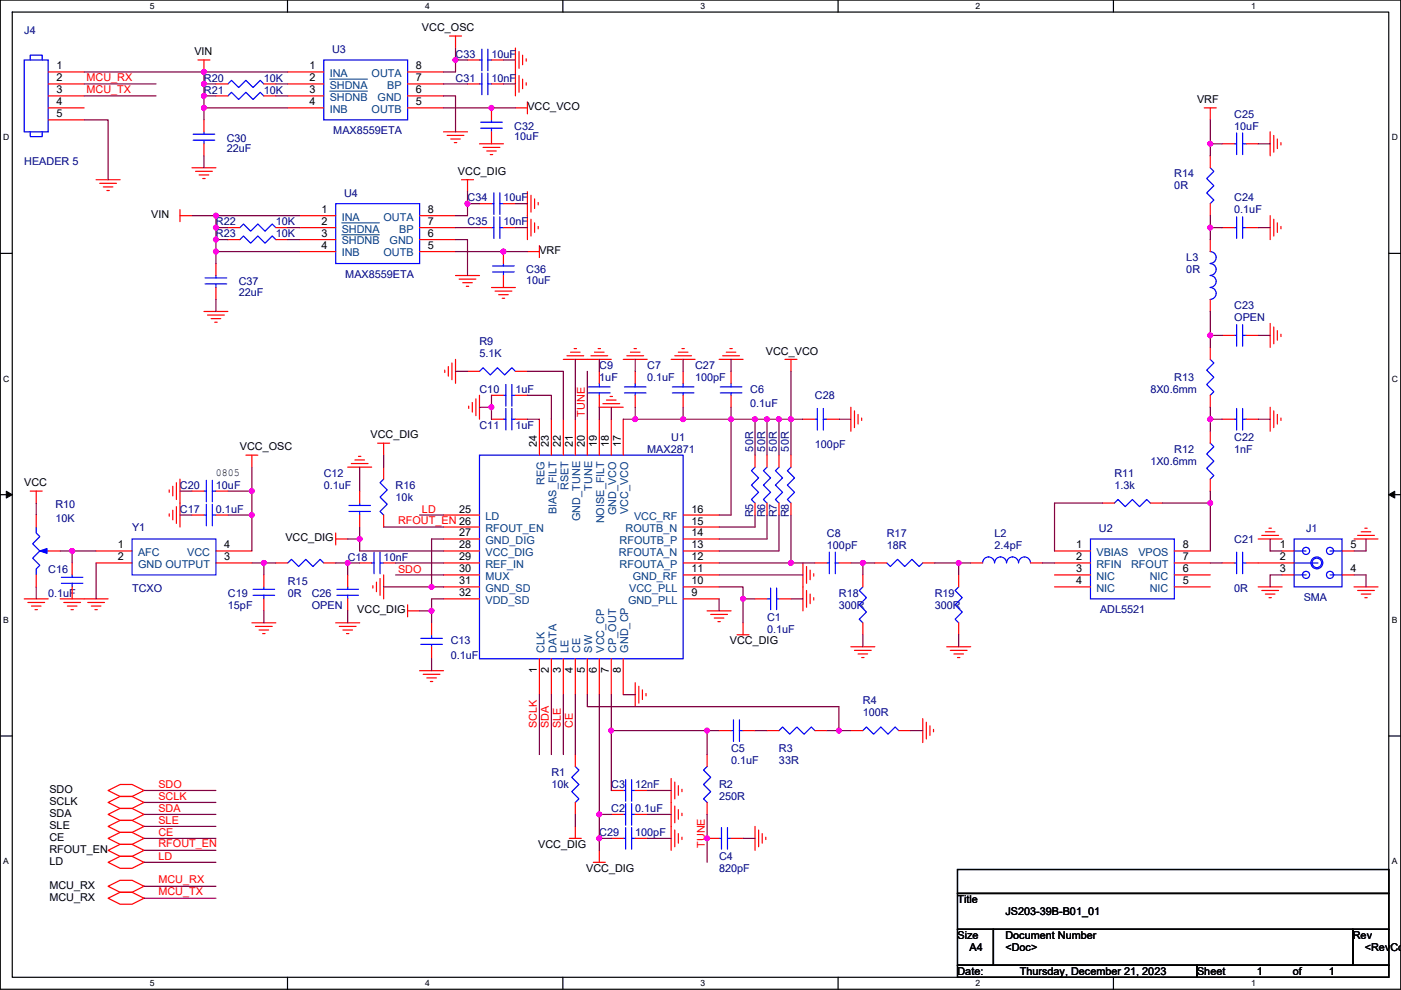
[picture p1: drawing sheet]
<svg xmlns="http://www.w3.org/2000/svg" width="297mm" height="210mm" viewBox="0 0 297 210" stroke-linecap="round" stroke-linejoin="round" font-family="sans-serif">
<path d="M.1 0h296.9v209.8h-296.9zM2.6 2.6h291.8v204.7h-291.8z" fill="none" stroke="#000" stroke-width=".25"/>
<g fill="#fff">
<path d="M31.8 .3h1v2h-1z"/>
<path d="M31.8 207.5h1v2.1h-1z"/>
</g>
<path d="M61 0v2.6M61 207.3v2.5" fill="none" stroke="#000" stroke-width=".25"/>
<g fill="#fff">
<path d="M90.1 .3h1v2h-1z"/>
<path d="M90.1 207.5h1v2.1h-1z"/>
</g>
<path d="M119.3 0v2.6M119.3 207.3v2.5" fill="none" stroke="#000" stroke-width=".25"/>
<g fill="#fff">
<path d="M148.5 .3h1v2h-1z"/>
<path d="M148.5 207.5h1v2.1h-1z"/>
</g>
<path d="M177.7 0v2.6M177.7 207.3v2.5" fill="none" stroke="#000" stroke-width=".25"/>
<g fill="#fff">
<path d="M206.9 .3h1v2h-1z"/>
<path d="M206.9 207.5h1v2.1h-1z"/>
</g>
<path d="M236.1 0v2.6M236.1 207.3v2.5" fill="none" stroke="#000" stroke-width=".25"/>
<g fill="#fff">
<path d="M265.2 .3h1v2h-1z"/>
<path d="M265.2 207.5h1v2.1h-1z"/>
<path d="M.7 28.2h1.3v2h-1.3z"/>
<path d="M295.1 28.2h1.3v2h-1.3z"/>
<path d="M.7 79.3h1.3v2.1h-1.3z"/>
<path d="M295.1 79.3h1.3v2.1h-1.3z"/>
</g>
<path d="M.1 53.7h2.5M294.4 53.7h2.6" fill="none" stroke="#000" stroke-width=".25"/>
<g fill="#fff">
<path d="M.7 130.5h1.2v2h-1.2z"/>
<path d="M295.1 130.5h1.2v2h-1.2z"/>
</g>
<path d="M.1 104.9h2.5M294.4 104.9h2.6" fill="none" stroke="#000" stroke-width=".25"/>
<path d="M1.3 104.2l1.3 .7-1.3 .7zM294.4 104.9l1.3-.7v1.4z" fill="#000" stroke="#000" stroke-width=".21"/>
<g fill="#fff">
<path d="M.7 181.7h1.2v2h-1.2z"/>
<path d="M295.1 181.7h1.2v2h-1.2z"/>
</g>
<path d="M.1 156.1h2.5M294.4 156.1h2.6M203 184.4h91.4v5.1h-91.4zM203 189.5h91.4v7.6h-91.4zM203 197.1h7.6v7.6h-7.6zM210.6 197.1h76.2v7.6h-76.2zM286.8 197.1h7.6v7.6h-7.6zM203 204.7h50.8v2.6h-50.8zM253.8 204.7h40.6v2.6h-40.6z" fill="none" stroke="#000" stroke-width=".25"/>
<g fill="none" stroke="#f00" stroke-width=".25">
<path d="M10.2 15.3h7.6M10.2 17.8h7.6M42 12.7h2.5M43.2 12.7v2.6M45.8 17.8h2.5M55.9 17.8h2.6M61 15.3h7.6M61 17.8h7.6M86.4 17.8h7.6M86.4 15.3h7.6M95.3 7.6h2.6M96.6 7.6v2.6"/>
<path d="M99.1 12.7h2.6M99.1 17.8h2.6M104.2 12.7h2.5M104.2 17.8h2.5M109.3 10.2v10.1M110 16v3.6M110 10.9v3.6M110.8 16.8v2M110.8 11.7v2M111.6 17.5v.6M111.6 12.5v.5M10.2 20.3h7.6"/>
<path d="M10.2 22.9h7.6M10.2 25.4h7.6M20.4 38.1h5.1M21.1 38.9h3.6M21.9 39.6h2M40.7 35.6h5.1M41.5 36.3h3.5M42.2 37.1h2.1M43 37.9h.5M43.2 25.4v2.6M43.2 30.5v2.5M45.8 20.3h2.5"/>
<path d="M55.9 20.3h2.6M61 20.3h7.6M61 22.9h7.6M86.4 22.9h7.6M86.4 20.3h7.6M94 28h5.1M94.8 28.7h3.6M95.6 29.5h2M96.3 30.2h.5M97.9 38.1h2.5M99.1 38.1v2.6M101.7 30.5h5"/>
<path d="M102.4 31.3h3.6M103.2 32h2M103.9 32.8h.6M104.2 22.9v2.5M104.2 28v2.5M109.3 22.9h2.5M111.8 21.6v2.6M255.3 22.9h2.6M256.6 22.9v2.5M256.6 33v2.6M259.1 30.5h2.6M264.2 30.5h2.6"/>
<path d="M269.3 28v5M270.1 28.7v3.6M270.8 29.5v2M271.6 30.2v.6M22.7 40.4h.5M38.2 45.7h2.5M38.2 44.5v2.5M45.8 55.9v2.5M48.3 50.8h2.6M48.3 48.3h2.6M58.5 50.8h2.5M58.5 48.3h2.5"/>
<path d="M63.6 45.7h7.6M63.6 48.3h7.6M63.6 50.8h7.6M63.6 53.4h7.6M89 53.4h7.6M89 50.8h7.6M89 48.3h7.6M89 45.7h7.6M96.6 58.4h5.1M97.3 59.2h3.6M98.1 60h2M101.7 48.3h2.5"/>
<path d="M101.7 43.2h2.5M106.7 53.4v2.5M106.7 58.4v2.6M106.7 48.3h2.6M106.7 43.2h2.6M111.8 40.7v10.1M111.8 53.4h2.6M112.6 41.4v3.6M112.6 46.5v3.6M113.3 42.2v2M113.3 47.3v2M114.1 42.9v.6"/>
<path d="M114.1 48v.5M114.4 52.1v2.5M256.6 43.2v2.5M256.6 50.8v2.6M259.1 48.3h2.6M264.2 48.3h2.6M269.3 45.7v5.1M270.1 46.5v3.6M270.8 47.3v2M271.6 48v.5M43.2 66.1h5.1M44 66.8h3.6"/>
<path d="M44.8 67.6h2M45.5 68.3h.5M45.8 61v2.5M94.3 78.5v.5M95.1 77.7v2.1M95.8 77v3.5M96.6 76.2v5.1M98.9 60.7h.5M99.1 78.8h2.6M104.2 61h5.1M105 61.7h3.5M105.7 62.5h2.1"/>
<path d="M106.5 63.3h.5M109.3 78.8h2.5M119.4 76.2h10.2M120.2 75.5h3.6M121 74.7h2M121.7 73.9h.5M125.3 75.5h3.5M126 74.7h2.1M126.8 73.9h.5M127.1 78.8v2.5M132.1 76.2h5.1M132.9 75.5h3.6"/>
<path d="M133.7 74.7h2M134.4 73.9h.5M134.7 78.8v2.5M142.3 76.2h5.1M143.1 75.5h3.5M143.8 74.7h2.1M144.6 73.9h.5M144.8 78.8v2.5M152.5 76.2h5M153.2 75.5h3.6M154 74.7h2M154.7 73.9h.6"/>
<path d="M155 78.8v2.5M166.4 76.2h2.6M167.7 76.2v2.6M256.6 73.7v2.5M256.6 63.5v2.6M259.1 71.1h2.6M264.2 71.1h2.6M269.3 68.6v5.1M270.1 69.4v3.5M270.8 70.1v2.1M271.6 70.9v.5M52.1 96.5h2.6"/>
<path d="M53.4 96.5v2.6M73.7 99.1h5.1M74.5 98.3h3.5M75.2 97.6h2.1M76 96.8h.5M80.1 94h2.5M81.3 94v2.5M81.3 99.1v2.5M99.4 86.1v.5M100.1 85.4v2M100.9 84.6v3.6M101.7 83.8v5.1"/>
<path d="M104.2 88.9h2.5M104.2 83.8h2.5M109.3 88.9h2.5M109.3 83.8h2.5M114.4 88.9v7.6M116.9 88.9v7.6M119.4 88.9v7.6M122 88.9v7.6M124.5 88.9v7.6M127.1 83.8v2.6h5M127.1 88.9v7.6M127.8 85.6h3.6"/>
<path d="M128.6 84.9h2M129.3 84.1h.6M129.6 88.9v7.6M132.1 88.9v7.6M134.7 83.8v2.6M144.8 83.8v2.6M155 83.8v2.6M160.1 96.5v2.6M162.6 96.5v2.6M165.2 96.5v2.6M167.7 96.5v2.6M170.2 88.9h2.6"/>
<path d="M175.3 88.9h2.6M180.4 86.4v5.1M181.2 87.1v3.6M181.9 87.9v2M182.7 88.7v.5M256.6 83.8v2.6M256.6 91.5v2.5M259.1 88.9h2.6M264.2 88.9h2.6M269.3 86.4v5.1M270.1 87.1v3.6M270.8 87.9v2"/>
<path d="M271.6 88.7v.5M6.4 104.2h2.6M7.7 104.2v2.5M7.7 109.2v2.6M10.2 116.9h2.6M15.3 119.4v2.5M20.4 116.9h7.6M20.4 119.4h7.6M35.9 103.9v.5M35.9 109v.5M36.6 103.1v2.1M36.6 108.2v2.1"/>
<path d="M37.4 102.4v3.5M37.4 107.5v3.5M38.2 101.6v10.2M40.7 104.2h2.5M40.7 109.2h2.5M45.8 119.4h7.6M45.8 116.9h7.6M45.8 104.2h2.5M45.8 109.2h2.5M58.5 119.4h2.5M68.6 119.4h2.6M71.2 114.3h2.5"/>
<path d="M71.2 113.1v2.5M76.3 119.4h2.5M76.3 104.2v2.5M76.3 109.2v2.6M81.3 109.2v2.6M81.3 119.4h2.6M94 109.2h7.7M94 111.8h7.7M94 114.3h7.7M94 116.9h7.7M94 119.4h7.7M144.8 119.4h7.7"/>
<path d="M144.8 116.9h7.7M144.8 114.3h7.7M144.8 111.8h7.7M144.8 109.2h7.7M160.1 106.7v2.5M162.6 106.7v2.5M165.2 106.7v2.5M167.7 106.7v2.5M170.2 119.4v10.2M172.8 119.4h2.5M177.9 119.4h2.5M185.5 119.4h2.5"/>
<path d="M195.6 119.4h2.6M205.8 119.4h2.5M218.5 119.4h2.5M223.6 116.9h7.6M223.6 119.4h7.6M233.7 106.7h2.6M243.9 106.7h2.5M249 119.4h7.6M249 116.9h7.6M256.6 101.6v2.6M259.1 119.4h2.6M264.2 119.4h10.2"/>
<path d="M266.8 114.3h5M267.5 113.6h3.6M268.3 112.8h2M269 112h.6M271.8 116.9h2.6M284.5 116.9h2.6M287.1 114.3h5.1M287.8 113.6h3.6M288.6 112.8h2M289.4 112h.5M5.1 127h5.1M5.9 127.8h3.6"/>
<path d="M6.7 128.5h2M7.4 129.3h.5M7.7 121.9v2.6M12.8 127h10.1M13.5 127.8h3.6M14.3 128.5h2M15 129.3h.6M15.3 124.5v2.5M18.6 127.8h3.6M19.4 128.5h2M20.1 129.3h.5M53.4 132.1h5.1"/>
<path d="M54.2 132.9h3.5M54.9 133.6h2.1M55.7 134.4h.5M55.9 121.9v2.6M55.9 127v2.6M71.2 132.1h5.1M71.9 132.9h3.6M72.7 133.6h2M73.5 134.4h.5M73.7 121.9v2.6M73.7 127v2.6M79.1 124.2v.5"/>
<path d="M79.8 123.5v2M80.6 122.7v3.6M81.3 121.9v5.1M86.4 129.6h2.6M86.4 128.3v2.5M91.5 137.2v2.5M91.5 132.1v2.5M94 121.9h7.7M94 124.5h7.7M94 127h7.7M114.4 139.7v7.6M116.9 139.7v7.6"/>
<path d="M119.4 139.7v7.6M122 139.7v7.6M124.5 139.7v7.6M127.1 139.7v7.6M129.6 139.7v7.6M132.1 139.7v7.6M144.8 127h7.7M144.8 124.5h7.7M144.8 121.9h7.7M149.9 129.6h5.1M150.7 130.3h3.5M151.4 131.1h2.1"/>
<path d="M152.2 131.8h.5M156.3 134.6h2.5M157.5 132.1v2.5M160.1 127h2.5M165.2 127h2.5M171 120.2v3.5M171 125.2v3.6M171.8 120.9v2.1M171.8 126v2M172.5 121.7v.5M172.5 126.8v.5M180.4 137.2h5.1"/>
<path d="M181.2 137.9h3.5M181.9 138.7h2.1M182.7 139.5h.5M182.9 132.1v2.5M182.9 121.9v2.6M200.7 137.2h5.1M201.5 137.9h3.5M202.2 138.7h2.1M203 139.5h.5M203.3 132.1v2.5M203.3 121.9v2.6M223.6 121.9h7.6"/>
<path d="M223.6 124.5h7.6M249 124.5h7.6M249 121.9h7.6M266.8 124.5h5M267.5 125.2h3.6M268.3 126h2M269 126.8h.6M271.8 121.9h2.6M284.5 121.9h2.6M287.1 124.5h5.1M287.8 125.2h3.6M288.6 126h2"/>
<path d="M289.4 126.8h.5M89 142.3h5M89.7 143h3.6M90.5 143.8h2M91.2 144.5h.6M134.7 144.8v5.1M135.4 145.6v3.5M136.2 146.3v2.1M137 147.1v.5M152.5 155h2.5M157.5 155h2.6M162.6 155h2.6"/>
<path d="M172.8 155h2.5M180.4 155h2.5M190.6 155h2.5M195.6 152.4v5.1M196.4 153.2v3.5M197.2 153.9v2.1M197.9 154.7v.5M22.9 170.2l2.6-1.3h2.5l2.5 1.3-2.5 1.3h-2.5zM22.9 172.7l2.6-1.2h2.5l2.5 1.2-2.5 1.3h-2.5zM22.9 175.3l2.6-1.3h2.5l2.5 1.3-2.5 1.3h-2.5zM22.9 177.8l2.6-1.2h2.5l2.5 1.2-2.5 1.3h-2.5zM22.9 167.7l2.6-1.3h2.5l2.5 1.3-2.5 1.2h-2.5z"/>
<path d="M120.7 177.8h2.6M122 175.3v2.5M122 160v2.6M122 170.2v2.5M129.6 167.7h2.5M129.6 177.8h2.5M129.6 172.7h2.5M134.7 167.7h2.5M134.7 177.8h2.5M134.7 172.7h2.5M142.3 165.1v15.3M143.1 176v3.6"/>
<path d="M143.1 171v3.5M143.1 165.9v3.5M143.8 176.8v2M143.8 171.7v2.1M143.8 166.6v2.1M144.6 177.6v.5M144.6 172.5v.5M144.6 167.4v.5M149.9 177.8h2.6M149.9 170.2v2.5M149.9 160v2.6M155 177.8h2.5"/>
<path d="M160.1 175.3v5.1M160.8 176v3.6M161.6 176.8v2M162.4 177.6v.5M22.9 180.4l2.6-1.3h2.5l2.5 1.3-2.5 1.2h-2.5zM22.9 182.9l2.6-1.3h2.5l2.5 1.3-2.5 1.3h-2.5zM22.9 188l2.6-1.3h2.5l2.5 1.3-2.5 1.3h-2.5zM22.9 190.5l2.6-1.2h2.5l2.5 1.2-2.5 1.3h-2.5zM125.8 182.9h2.5M127.1 180.4v2.5"/>
</g>
<g fill="none" stroke="#00f" stroke-width=".25">
<path d="M5.1 12.7h5.1v15.3h-5.1zM6.4 12.7v-1h2.6v1M48.3 17.8l.8-.8 1.5 1.6 1.5-1.6 1.6 1.6 1.5-1.6 .7 .8M68.6 12.7h17.8v12.7h-17.8zM101.7 12.7h.5M101.7 17.8h.5M102.2 10.4v4.6M102.2 15.5v4.6M103.4 10.4v4.6M103.4 15.5v4.6M103.4 12.7h.8M103.4 17.8h.8"/>
<path d="M6.4 28v1h2.6v-1M41 29.7h4.5M41 28.5h4.5M43.2 28v.5M43.2 29.7v.8M48.3 20.3l.8-.7 1.5 1.5 1.5-1.5 1.6 1.5 1.5-1.5 .7 .7M101.9 27.2h4.6M101.9 25.9h4.6M104.2 25.4v.5M104.2 27.2v.8M256.6 35.6l.8 .7-1.6 1.6 1.6 1.5-1.6 1.5 1.6 1.5-.8 .8M261.7 30.5h.5"/>
<path d="M262.2 28.2v4.6M263.5 28.2v4.6M263.5 30.5h.7M43.5 58.9h4.6M45.8 58.4v.5M50.9 50.8l.7-.7 1.5 1.5 1.6-1.5 1.5 1.5 1.5-1.5 .8 .7M50.9 48.3l.7-.8 1.5 1.5 1.6-1.5 1.5 1.5 1.5-1.5 .8 .8M71.2 43.2h17.8v12.7h-17.8zM104.2 48.3h.5M104.2 43.2h.5M104.5 57.7h4.5M104.5 56.4h4.5"/>
<path d="M104.7 46v4.6M104.7 40.9v4.6M106 46v4.6M106 40.9v4.6M106 48.3h.7M106 43.2h.7M106.7 55.9v.5M106.7 57.7v.7M256.6 53.4a1.26 1.26 0 0 1 1.2 1.2 1.26 1.26 0 0 1-1.2 1.3M256.6 55.9a1.26 1.26 0 0 1 1.2 1.3 1.26 1.26 0 0 1-1.2 1.2M256.6 58.4a1.26 1.26 0 0 1 1.2 1.3 1.26 1.26 0 0 1-1.2 1.3 1.27 1.27 0 0 1 1.2 1.2 1.27 1.27 0 0 1-1.2 1.3M261.7 48.3h.5"/>
<path d="M262.2 46v4.6M263.5 46v4.6M263.5 48.3h.7M43.5 60.2h4.6M45.8 60.2v.8M101.7 78.8l.7-.8 1.5 1.5 1.6-1.5 1.5 1.5 1.5-1.5 .8 .8M256.6 76.2l.8 .8-1.6 1.5 1.6 1.5-1.6 1.6 1.6 1.5-.8 .7M261.7 71.1h.5M262.2 68.9v4.5M263.5 68.9v4.5M263.5 71.1h.7M101.7 96.5h43.1v43.2h-43.1z"/>
<path d="M106.7 88.9h.5M106.7 83.8h.5M107.2 86.6v4.6M107.2 81.6v4.5M108.5 86.6v4.6M108.5 81.6v4.5M108.5 88.9h.8M108.5 83.8h.8M124.8 82.1h4.5M124.8 83.3h4.5M127.1 83.3v.5M127.1 81.3v.8"/>
<path d="M132.4 82.1h4.6M132.4 83.3h4.6M134.7 83.3v.5M134.7 81.3v.8M142.6 82.1h4.5M142.6 83.3h4.5M144.8 83.3v.5M144.8 81.3v.8M152.7 82.1h4.6M152.7 83.3h4.6M155 83.3v.5M155 81.3v.8"/>
<path d="M160.1 99.1l-.8 .7 1.5 1.6-1.5 1.5 1.5 1.5-1.5 1.5 .8 .8M162.6 99.1l-.7 .7 1.5 1.6-1.5 1.5 1.5 1.5-1.5 1.5 .7 .8M165.2 99.1l-.8 .7 1.5 1.6-1.5 1.5 1.5 1.5-1.5 1.5 .8 .8M167.7 99.1l-.8 .7 1.6 1.6-1.6 1.5 1.6 1.5-1.6 1.5 .8 .8M172.8 88.9h.5M173.3 86.6v4.6M174.6 86.6v4.6M174.6 88.9h.7M256.6 94l.8 .8-1.6 1.5 1.6 1.5-1.6 1.5 1.6 1.6-.8 .7M261.7 88.9h.5M262.2 86.6v4.6M263.5 86.6v4.6"/>
<path d="M263.5 88.9h.7M7.7 111.8v1.3l.7 .7-1.5 1.5 1.5 1.6-1.5 1.5 1.5 1.5-.7 .8v1.2M9.7 116.9h.5M28 114.3h17.8v7.6h-17.8zM43.2 104.2h.5M43.2 109.2h.5M43.7 101.9v4.5M43.7 107v4.5M45 104.2h.8M45 109.2h.8M45 101.9v4.5M45 107v4.5"/>
<path d="M61 119.4l.8-.8 1.5 1.6 1.5-1.6 1.6 1.6 1.5-1.6 .7 .8M74 108.5h4.5M74 107.2h4.5M76.3 106.7v.5M76.3 108.5v.7M78.8 119.4h.5M79.3 117.1v4.6M80.6 119.4h.7M80.6 117.1v4.6M81.3 101.6l-.7 .8 1.5 1.5-1.5 1.5 1.5 1.6-1.5 1.5 .7 .7M175.3 119.4h.5M175.8 117.1v4.6"/>
<path d="M177.1 117.1v4.6M177.1 119.4h.8M188 119.4l.8 .8 1.5-1.6 1.5 1.6 1.6-1.6 1.5 1.6 .7-.8M208.3 119.4a1.26 1.26 0 0 1 1.3-1.3 1.26 1.26 0 0 1 1.3 1.3M210.9 119.4a1.26 1.26 0 0 1 1.2-1.3 1.26 1.26 0 0 1 1.3 1.3 1.27 1.27 0 0 1 1.3-1.3 1.27 1.27 0 0 1 1.2 1.3 1.27 1.27 0 0 1 1.3-1.3 1.27 1.27 0 0 1 1.3 1.3M231.2 114.3h17.8v12.7h-17.8zM236.3 106.7l.7-.8 1.6 1.6 1.5-1.6 1.5 1.6 1.5-1.6 .8 .8M261.7 119.4h.5M262.2 117.1v4.6M263.5 117.1v4.6M263.5 119.4h.7M274.4 114.3h10.1v10.2h-10.1z"/>
<path d="M274.4 119.4h5.1M274.4 116.9h2.5M282 116.9h2.5M13 123.7h4.6M13 122.4h4.6M15.3 121.9v.5M15.3 123.7v.8M53.7 126.3h4.5M53.7 125h4.5M55.9 124.5v.5M55.9 126.3v.7M71.4 126.3h4.6"/>
<path d="M71.4 125h4.6M73.7 124.5v.5M73.7 126.3v.7M89.2 135.4h4.6M89.2 136.7h4.6M91.5 136.7v.5M91.5 134.6v.8M162.6 127h.8M163.4 124.7v4.6M164.7 124.7v4.6M164.7 127h.5M182.9 124.5l-.7 .7 1.5 1.6-1.5 1.5 1.5 1.5-1.5 1.5 .7 .8"/>
<path d="M203.3 124.5l-.8 .7 1.5 1.6-1.5 1.5 1.5 1.5-1.5 1.5 .8 .8M274.4 121.9h2.5M282 121.9h2.5M155 155h.5M155.5 152.7v4.5M156.8 152.7v4.5M156.8 155h.7M165.2 155l.7-.8 1.5 1.5 1.6-1.5 1.5 1.5 1.5-1.5 .8 .8M182.9 155l.8-.8 1.5 1.5 1.5-1.5 1.6 1.5 1.5-1.5 .8 .8M122 162.6l.7 .7-1.5 1.6 1.5 1.5-1.5 1.5 1.5 1.5-.7 .8M132.1 167.7h.5M132.1 177.8h.5"/>
<path d="M132.1 172.7h.5M132.6 165.4v4.5M132.6 175.5v4.6M132.6 170.5v4.5M133.9 165.4v4.5M133.9 175.5v4.6M133.9 170.5v4.5M133.9 167.7h.8M133.9 177.8h.8M133.9 172.7h.8M149.9 162.6l-.7 .7 1.5 1.6-1.5 1.5 1.5 1.5-1.5 1.5 .7 .8M152.5 177.8h.5"/>
<path d="M153 175.5v4.6M154.2 175.5v4.6M154.2 177.8h.8"/>
<circle cx="276.9" cy="116.8" r=".76"/>
<circle cx="279.2" cy="119.4" r="1.26"/>
<circle cx="279.2" cy="119.4" r="1.01"/>
<circle cx="282" cy="116.8" r=".76"/>
<circle cx="276.9" cy="121.9" r=".76"/>
<circle cx="282" cy="121.9" r=".76"/>
</g>
<path d="M8.4 116.9l1.6-.5v1z" fill-rule="evenodd" fill="#00f" stroke="#00f" stroke-width=".25"/>
<path d="M69.9 16.8h8M69.9 19.3h8M72.5 47.3h8M72.5 49.8h8" fill="none" stroke="#004080" stroke-width=".21"/>
<g fill="none" stroke="#800040" stroke-width=".25">
<path d="M17.8 15.3h25.4M17.8 17.8h15.3M43.2 15.3v2.5M43.2 17.8v2.5M43.2 15.3h17.8M43.2 17.8h2.6M58.5 17.8h2.5M94 17.8h5.1M96.6 12.7v2.6h-2.6M96.6 10.2v2.5h2.5M106.7 17.8h2.6M106.7 12.7h2.6"/>
<path d="M17.8 25.4h5.1v12.7M17.8 20.3h15.3M43.2 20.3h2.6M43.2 22.9v2.5M43.2 33v2.6M43.2 20.3v2.6h17.8M58.5 20.3h2.5M94 20.3h2.6v7.7M94 22.9h15.3M256.6 25.4v5.1M256.6 30.5v2.5M256.6 30.5h2.5"/>
<path d="M266.8 30.5h2.5M40.7 45.7h5.1M45.8 45.7h17.8M45.8 45.7v2.6M45.8 48.3v2.5M45.8 53.4v2.5M45.8 53.4h17.8M45.8 48.3h2.5M45.8 50.8h2.5M45.8 50.8v2.6M61 48.3h2.6M61 50.8h2.6"/>
<path d="M96.6 50.8h2.5v7.6M96.6 53.4h15.2M96.6 48.3h5.1M99.1 40.7v2.5M99.1 43.2v2.5h-2.5M99.1 43.2h2.6M109.3 43.2h2.5M109.3 48.3h2.5M256.6 45.7v2.6M256.6 48.3v2.5M256.6 48.3h2.5M266.8 48.3h2.5"/>
<path d="M45.8 63.5v2.6M96.6 78.8h2.5M111.8 78.8h7.6v10.1M122 76.2v12.7M124.5 78.8v10.1M127.1 76.2v2.6M134.7 76.2v2.6M144.8 76.2v2.6M155 76.2v2.6M167.7 78.8v10.1M256.6 66.1v5M256.6 71.1v2.6"/>
<path d="M256.6 71.1h2.5M266.8 71.1h2.5M53.4 99.1v5.1M76.3 99.1v5.1M81.3 96.5v2.6M101.7 86.4h2.5v2.5M104.2 83.8v2.6M111.8 88.9h2.6M111.8 83.8h5.1v5.1M127.1 86.4v2.5M129.6 86.4v2.5M132.1 88.9h2.6"/>
<path d="M134.7 88.9h10.1M134.7 86.4v2.5M144.8 88.9h10.2M144.8 86.4v2.5M155 88.9v20.3h-2.5M155 88.9h5.1M155 86.4v2.5M160.1 88.9v7.6M160.1 88.9h2.5M162.6 88.9h2.6M162.6 88.9v7.6M165.2 88.9v7.6"/>
<path d="M165.2 88.9h2.5M167.7 88.9h2.5M167.7 88.9v7.6M177.9 88.9h2.5M256.6 86.4v2.5M256.6 88.9v2.6M256.6 88.9h2.5M266.8 88.9h2.5M7.7 106.7v2.5M12.8 116.9h2.5M15.3 116.9v2.5M15.3 116.9h5.1"/>
<path d="M20.4 119.4v7.6M38.2 109.2h2.5M38.2 104.2h2.5M48.3 109.2h5.1M48.3 104.2h5.1M53.4 119.4h2.5M53.4 109.2v7.7M53.4 104.2v5M55.9 119.4h2.6M55.9 119.4v2.5M71.2 119.4h2.5M73.7 119.4h2.6"/>
<path d="M73.7 119.4v2.5M73.7 114.3h2.6M76.3 114.3v2.6h17.7M76.3 111.8v2.5M81.3 111.8h12.7M83.9 119.4h10.1M89 109.2h5M94 114.3h-2.5v10.2M152.5 119.4h15.2M160.1 109.2v2.6h-7.6M162.6 109.2v5.1h-10.1M165.2 109.2v7.7h-12.7"/>
<path d="M167.7 119.4h5.1M167.7 109.2v10.2M180.4 119.4h2.5M182.9 119.4v2.5M182.9 119.4h2.6M198.2 119.4h5.1M203.3 119.4h2.5M203.3 119.4v2.5M221 119.4h2.6M233.7 106.7h-10.1v10.2M246.4 106.7h10.2M256.6 106.7v10.2"/>
<path d="M256.6 104.2v2.5M256.6 119.4h2.5M269.3 114.3v2.6h2.5M289.6 114.3v2.6h-2.5M7.7 124.5v2.5M55.9 129.6v2.5M73.7 129.6v2.5M81.3 124.5h10.2M83.9 121.9h10.1M89 129.6h2.5M91.5 129.6v2.5M91.5 139.7v2.6"/>
<path d="M91.5 124.5h2.5M94 127h-2.5v2.6M152.5 121.9h17.7M152.5 127v2.6M152.5 124.5h5v2.5M157.5 127v5.1M157.5 127h2.6M167.7 127h2.5M182.9 134.6v2.6M203.3 134.6v2.6M271.8 121.9h-2.5v2.6M287.1 121.9h2.5v2.6"/>
<path d="M114.4 147.3v12.7M116.9 147.3v12.7M119.4 147.3v12.7M122 147.3v12.7M124.5 147.3v2.6h53.4v5.1M127.1 147.3v25.4h2.5M129.6 147.3v7.7h20.3M129.6 155v12.7M132.1 147.3h2.6M149.9 155v5M149.9 155h2.6M160.1 155h2.5"/>
<path d="M175.3 155h2.6M177.9 155h2.5M193.1 155h2.5M30.5 167.7h15.3M30.5 170.2h15.3M30.5 172.7h15.3M30.5 175.3h15.3M30.5 177.8h15.3M122 172.7v2.6M127.1 177.8v2.6M127.1 177.8h2.5M127.1 172.7v5.1"/>
<path d="M137.2 177.8h5.1M137.2 172.7h5.1M137.2 167.7h5.1M149.9 172.7v10.2M157.5 177.8h2.6M30.5 180.4h15.3M30.5 182.9h15.3M30.5 188h15.3M30.5 190.5h15.3"/>
</g>
<g fill="#f0f" stroke="#f0f" stroke-width=".25">
<circle cx="127" cy="177.8" r=".5"/>
<circle cx="127" cy="172.7" r=".5"/>
<circle cx="129.6" cy="154.9" r=".5"/>
<circle cx="149.9" cy="177.8" r=".5"/>
<circle cx="177.8" cy="154.9" r=".5"/>
<circle cx="157.5" cy="127" r=".5"/>
<circle cx="167.7" cy="119.4" r=".5"/>
<circle cx="160.1" cy="88.9" r=".5"/>
<circle cx="162.6" cy="88.9" r=".5"/>
<circle cx="165.1" cy="88.9" r=".5"/>
<circle cx="134.7" cy="88.9" r=".5"/>
<circle cx="104.2" cy="86.4" r=".5"/>
<circle cx="15.3" cy="116.8" r=".5"/>
<circle cx="55.9" cy="119.4" r=".5"/>
<circle cx="53.4" cy="109.2" r=".5"/>
<circle cx="53.4" cy="104.1" r=".5"/>
<circle cx="203.2" cy="119.4" r=".5"/>
<circle cx="182.9" cy="119.4" r=".5"/>
<circle cx="91.5" cy="124.5" r=".5"/>
<circle cx="76.2" cy="114.3" r=".5"/>
<circle cx="256.6" cy="106.7" r=".5"/>
<circle cx="256.6" cy="88.9" r=".5"/>
<circle cx="256.6" cy="71.1" r=".5"/>
<circle cx="256.6" cy="48.3" r=".5"/>
<circle cx="256.6" cy="30.5" r=".5"/>
<circle cx="73.7" cy="119.4" r=".5"/>
<circle cx="155" cy="88.9" r=".5"/>
<circle cx="144.8" cy="88.9" r=".5"/>
<circle cx="167.7" cy="88.9" r=".5"/>
<circle cx="43.2" cy="15.2" r=".5"/>
<circle cx="43.2" cy="17.8" r=".5"/>
<circle cx="43.2" cy="22.9" r=".5"/>
<circle cx="43.2" cy="20.3" r=".5"/>
<circle cx="104.2" cy="22.9" r=".5"/>
<circle cx="96.6" cy="12.7" r=".5"/>
<circle cx="99.1" cy="43.2" r=".5"/>
<circle cx="45.8" cy="45.7" r=".5"/>
<circle cx="45.8" cy="48.3" r=".5"/>
<circle cx="45.8" cy="50.8" r=".5"/>
<circle cx="45.8" cy="53.3" r=".5"/>
<circle cx="106.7" cy="53.3" r=".5"/>
<circle cx="149.9" cy="154.9" r=".5"/>
<circle cx="91.5" cy="129.5" r=".5"/>
</g>
<g font-size="2.3" fill="#000080">
<text x="5.1" y="7.2">J4</text>
<text x="70.4" y="11.2">U3</text>
<text x="43.2" y="17.3">R20</text>
<text x="55.9" y="17.3">10K</text>
<text x="96.6" y="12.2">C33</text>
<text x="96.6" y="17.3">C31</text>
<text x="104.2" y="12.2">10uF</text>
<text x="104.2" y="17.3">10nF</text>
<text x="43.2" y="19.9">R21</text>
<text x="55.9" y="19.9">10K</text>
<text x="70.7" y="28.5">MAX8559ETA</text>
<text x="109" y="27.5">C32</text>
<text x="109" y="29.8">10uF</text>
<text x="261.7" y="24.9">C25</text>
<text x="261.7" y="27.5">10uF</text>
<text x="5.1" y="35.1">HEADER 5</text>
<text x="48.1" y="30">C30</text>
<text x="48.1" y="32.3">22uF</text>
<text x="73" y="41.7">U4</text>
<text x="249" y="37.6">R14</text>
<text x="249" y="40.2">0R</text>
<text x="45.8" y="47.8">R22</text>
<text x="58.5" y="47.8">10K</text>
<text x="99.1" y="47.8">C35</text>
<text x="99.1" y="42.7">C34</text>
<text x="106.7" y="47.8">10nF</text>
<text x="106.7" y="42.7">10uF</text>
<text x="261.7" y="42.7">C24</text>
<text x="261.7" y="45.3">0.1uF</text>
<text x="45.8" y="50.3">R23</text>
<text x="58.5" y="50.3">10K</text>
<text x="73.2" y="59">MAX8559ETA</text>
<text x="111.6" y="58">C36</text>
<text x="251.5" y="55.4">L3</text>
<text x="251.5" y="58">0R</text>
<text x="50.6" y="60.5">C37</text>
<text x="50.6" y="62.8">22uF</text>
<text x="111.6" y="60.2">10uF</text>
<text x="261.7" y="65.6">C23</text>
<text x="261.7" y="68.1">OPEN</text>
<text x="101.7" y="73.2">R9</text>
<text x="101.7" y="75.7">5.1K</text>
<text x="101.7" y="83.4">C10</text>
<text x="109.3" y="83.4">1uF</text>
<text x="127.1" y="78.3">C9</text>
<text x="127.1" y="80.8">1uF</text>
<text x="137.2" y="78.3">C7</text>
<text x="137.2" y="80.8">0.1uF</text>
<text x="147.4" y="78.3">C27</text>
<text x="147.4" y="80.8">100pF</text>
<text x="159.1" y="83.4">C6</text>
<text x="243.9" y="83.4">8X0.6mm</text>
<text x="249" y="80.8">R13</text>
<text x="159.1" y="86.4">0.1uF</text>
<text x="172.8" y="84.6">C28</text>
<text x="101.7" y="91">C11</text>
<text x="109.3" y="91">1uF</text>
<text x="142.3" y="93.5">U1</text>
<text x="159.7" y="95.8" transform="rotate(-90 159.7 95.8)">50R</text>
<text x="162.2" y="95.8" transform="rotate(-90 162.2 95.8)">50R</text>
<text x="164.7" y="95.8" transform="rotate(-90 164.7 95.8)">50R</text>
<text x="167.3" y="95.8" transform="rotate(-90 167.3 95.8)">50R</text>
<text x="172.8" y="95">100pF</text>
<text x="261.7" y="93.5">C22</text>
<text x="68.6" y="101.1">C12</text>
<text x="137.2" y="96.1">MAX2871</text>
<text x="236.3" y="101.1">R11</text>
<text x="243.9" y="98.6">1X0.6mm</text>
<text x="249" y="96.1">R12</text>
<text x="261.7" y="96.1">1nF</text>
<text x="11.7" y="107.7">R10</text>
<text x="38.2" y="103.7">C20</text>
<text x="45.8" y="103.7">10uF</text>
<text x="68.6" y="103.7">0.1uF</text>
<text x="83.9" y="103.7">R16</text>
<text x="83.9" y="106.2">10k</text>
<text x="236.3" y="103.7">1.3k</text>
<text x="11.7" y="110.8">10K</text>
<text x="28" y="112.6">Y1</text>
<text x="38.2" y="108.8">C17</text>
<text x="45.8" y="108.8">0.1uF</text>
<text x="159.7" y="109.7" transform="rotate(-90 159.7 109.7)">R5</text>
<text x="162.2" y="109.7" transform="rotate(-90 162.2 109.7)">R6</text>
<text x="164.7" y="109.7" transform="rotate(-90 164.7 109.7)">R7</text>
<text x="167.3" y="109.7" transform="rotate(-90 167.3 109.7)">R8</text>
<text x="175.3" y="113.8">C8</text>
<text x="188" y="113.8">R17</text>
<text x="210.9" y="113.8">L2</text>
<text x="233" y="112.8">U2</text>
<text x="276.9" y="112.8">J1</text>
<text x="73.7" y="118.9">C18</text>
<text x="81.3" y="118.9">10nF</text>
<text x="175.3" y="116.4">100pF</text>
<text x="188" y="116.4">18R</text>
<text x="210.9" y="116.4">2.4pF</text>
<text x="261.7" y="115.1">C21</text>
<text x="10.2" y="121.5">C16</text>
<text x="28" y="125.5">TCXO</text>
<text x="61" y="124">R15</text>
<text x="261.7" y="125.5">0R</text>
<text x="10.2" y="126.5">0.1uF</text>
<text x="48.3" y="126.5">C19</text>
<text x="48.3" y="129.1">15pF</text>
<text x="61" y="126.5">0R</text>
<text x="66.1" y="126.5">C26</text>
<text x="66.1" y="129.1">OPEN</text>
<text x="162.6" y="131.6">C1</text>
<text x="177.9" y="126.5">R18</text>
<text x="177.9" y="129.1">300R</text>
<text x="198.2" y="126.5">R19</text>
<text x="198.2" y="129.1">300R</text>
<text x="233.2" y="130.1">ADL5521</text>
<text x="276.4" y="127.6">SMA</text>
<text x="95.6" y="136.7">C13</text>
<text x="162.6" y="134.2">0.1uF</text>
<text x="95.6" y="139.7">0.1uF</text>
<text x="182.9" y="149.4">R4</text>
<text x="182.9" y="151.9">100R</text>
<text x="155" y="159.6">C5</text>
<text x="165.2" y="159.6">R3</text>
<text x="116.9" y="164.6">R1</text>
<text x="116.9" y="167.2">10k</text>
<text x="129.6" y="167.2">C3</text>
<text x="134.7" y="167.2">12nF</text>
<text x="152.5" y="167.2">R2</text>
<text x="155" y="162.1">0.1uF</text>
<text x="165.2" y="162.1">33R</text>
<text x="129.6" y="172.3">C2</text>
<text x="134.7" y="172.3">0.1uF</text>
<text x="152.5" y="169.7">250R</text>
<text x="127.1" y="177.3">C29</text>
<text x="134.7" y="177.3">100pF</text>
<text x="152.5" y="182.4">C4</text>
<text x="152.5" y="185">820pF</text>
</g>
<g font-size="2.3">
<text x="41.2" y="11.7">VIN</text>
<text x="89.5" y="6.6">VCC_OSC</text>
<text x="12" y="14.7">1</text>
<text x="12" y="17.3">2</text>
<text x="65.6" y="17.3">2</text>
<text x="65.6" y="14.7">1</text>
<text x="88.2" y="17.3">7</text>
<text x="88.2" y="14.7">8</text>
<text x="12" y="19.8">3</text>
<text x="12" y="22.4">4</text>
<text x="65.6" y="19.8">3</text>
<text x="65.6" y="22.4">4</text>
<text x="88.2" y="19.8">6</text>
<text x="88.2" y="22.4">5</text>
<text x="111.8" y="23.4">VCC_VCO</text>
<text x="253.8" y="21.9">VRF</text>
<text x="12" y="24.9">5</text>
<text x="97.1" y="37.1">VCC_DIG</text>
<text x="32.1" y="46.3">VIN</text>
<text x="68.1" y="47.8">2</text>
<text x="68.1" y="45.2">1</text>
<text x="90.7" y="47.8">7</text>
<text x="90.7" y="45.2">8</text>
<text x="68.1" y="50.3">3</text>
<text x="68.1" y="52.8">4</text>
<text x="90.7" y="50.3">6</text>
<text x="90.7" y="52.8">5</text>
<text x="114.4" y="53.9">VRF</text>
<text x="162.4" y="75.2">VCC_VCO</text>
<text x="50.9" y="95.5">VCC_OSC</text>
<text x="78.5" y="93">VCC_DIG</text>
<text x="113.8" y="94.8" transform="rotate(-90 113.8 94.8)">24</text>
<text x="116.4" y="94.8" transform="rotate(-90 116.4 94.8)">23</text>
<text x="118.9" y="94.8" transform="rotate(-90 118.9 94.8)">22</text>
<text x="121.5" y="94.8" transform="rotate(-90 121.5 94.8)">21</text>
<text x="124" y="94.8" transform="rotate(-90 124 94.8)">20</text>
<text x="126.5" y="94.8" transform="rotate(-90 126.5 94.8)">19</text>
<text x="129.1" y="94.8" transform="rotate(-90 129.1 94.8)">18</text>
<text x="131.6" y="94.8" transform="rotate(-90 131.6 94.8)">17</text>
<text x="45.8" y="100.9">0805</text>
<text x="5.1" y="103.2">VCC</text>
<text x="97.3" y="108.7">25</text>
<text x="97.3" y="113.8">27</text>
<text x="146.6" y="108.7">16</text>
<text x="146.6" y="111.3">15</text>
<text x="146.6" y="113.8">14</text>
<text x="25" y="116.3">1</text>
<text x="25" y="118.9">2</text>
<text x="47.6" y="116.3">4</text>
<text x="47.6" y="118.9">3</text>
<text x="60.5" y="114.9">VCC_DIG</text>
<text x="97.3" y="116.3">28</text>
<text x="97.3" y="118.9">29</text>
<text x="146.6" y="118.9">12</text>
<text x="146.6" y="116.3">13</text>
<text x="228.2" y="116.3">1</text>
<text x="228.2" y="118.9">2</text>
<text x="250.8" y="118.9">7</text>
<text x="250.8" y="116.3">8</text>
<text x="271.3" y="116.3">1</text>
<text x="271.3" y="118.9">2</text>
<text x="286.3" y="116.3">5</text>
<text x="97.3" y="121.4">30</text>
<text x="97.3" y="124">31</text>
<text x="146.6" y="121.4">11</text>
<text x="146.6" y="124">10</text>
<text x="228.2" y="121.4">3</text>
<text x="228.2" y="124">4</text>
<text x="250.8" y="124">5</text>
<text x="250.8" y="121.4">6</text>
<text x="271.3" y="121.4">3</text>
<text x="286.3" y="121.4">4</text>
<text x="75.8" y="130.1">VCC_DIG</text>
<text x="97.3" y="126.5">32</text>
<text x="146.6" y="126.5">9</text>
<text x="154.7" y="136.7">VCC_DIG</text>
<text x="113.8" y="142.8" transform="rotate(-90 113.8 142.8)">1</text>
<text x="116.4" y="142.8" transform="rotate(-90 116.4 142.8)">2</text>
<text x="118.9" y="142.8" transform="rotate(-90 118.9 142.8)">3</text>
<text x="121.5" y="142.8" transform="rotate(-90 121.5 142.8)">4</text>
<text x="124" y="142.8" transform="rotate(-90 124 142.8)">5</text>
<text x="126.5" y="142.8" transform="rotate(-90 126.5 142.8)">6</text>
<text x="129.1" y="142.8" transform="rotate(-90 129.1 142.8)">7</text>
<text x="131.6" y="142.8" transform="rotate(-90 131.6 142.8)">8</text>
<text x="10.5" y="170.7">SCLK</text>
<text x="10.5" y="173.3">SDA</text>
<text x="10.5" y="168.2">SDO</text>
<text x="10.5" y="175.8">SLE</text>
<text x="10.5" y="178.4">CE</text>
<text x="114.1" y="179.9">VCC_DIG</text>
<text x="10.5" y="180.9">RFOUT_EN</text>
<text x="10.5" y="183.4">LD</text>
<text x="124.3" y="185">VCC_DIG</text>
<text x="10.5" y="188.5">MCU_RX</text>
<text x="10.5" y="191.1">MCU_RX</text>
<text x="203" y="191.6">Title</text>
<text x="213.2" y="194.1">JS203-39B-B01_01</text>
<text x="203" y="199.2">Size</text>
<text x="205.5" y="201.7">A4</text>
<text x="213.2" y="199.2">Document Number</text>
<text x="213.2" y="201.7">&lt;Doc&gt;</text>
<text x="286.8" y="199.2">Rev</text>
<text x="289.4" y="201.7">&lt;RevCo</text>
<text x="203" y="206.8">Date:</text>
<text x="216.2" y="206.8">Thursday, December 21, 2023</text>
<text x="253.8" y="206.8">Sheet</text>
<text x="266.5" y="206.8">1</text>
<text x="274.1" y="206.8">of</text>
<text x="281.7" y="206.8">1</text>
</g>
<g font-size="2.3" fill="#f00">
<text x="18.3" y="17.2">MCU_RX</text>
<text x="18.3" y="19.7">MCU_TX</text>
<text x="124" y="88.4" transform="rotate(-90 124 88.4)">TUNE</text>
<text x="84.4" y="111.2">RFOUT_EN 26</text>
<text x="89.5" y="108.7">LD</text>
<text x="84.4" y="121.4">SDO</text>
<text x="113.9" y="154.5" transform="rotate(-90 113.9 154.5)">SCLK</text>
<text x="116.4" y="154.5" transform="rotate(-90 116.4 154.5)">SDA</text>
<text x="118.9" y="154.5" transform="rotate(-90 118.9 154.5)">SLE</text>
<text x="121.5" y="154.5" transform="rotate(-90 121.5 154.5)">CE</text>
<text x="33.6" y="167.2">SDO</text>
<text x="33.6" y="169.7">SCLK</text>
<text x="33.6" y="172.2">SDA</text>
<text x="33.6" y="174.8">SLE</text>
<text x="33.6" y="177.3">CE</text>
<text x="33.6" y="179.7">RFOUT_EN</text>
<text x="149.4" y="179.9" transform="rotate(-90 149.4 179.9)">TUNE</text>
<text x="33.6" y="182.4">LD</text>
<text x="33.6" y="187.4">MCU_RX</text>
<text x="33.6" y="189.9">MCU_TX</text>
</g>
<g font-size="2.3" fill="#004080">
<text x="69.9" y="16.3">INA</text>
<text x="78.8" y="16.3">OUTA</text>
<text x="69.9" y="18.8">SHDNA</text>
<text x="69.9" y="21.4">SHDNB</text>
<text x="69.9" y="23.9">INB</text>
<text x="78.8" y="23.9">OUTB</text>
<text x="80.1" y="21.4">GND</text>
<text x="82.1" y="18.8">BP</text>
<text x="72.5" y="46.8">INA</text>
<text x="81.3" y="46.8">OUTA</text>
<text x="72.5" y="49.3">SHDNA</text>
<text x="72.5" y="51.9">SHDNB</text>
<text x="82.6" y="51.9">GND</text>
<text x="84.6" y="49.3">BP</text>
<text x="72.5" y="54.4">INB</text>
<text x="81.3" y="54.4">OUTB</text>
<text x="115.4" y="102.8" transform="rotate(-90 115.4 102.8)">REG</text>
<text x="120.5" y="104" transform="rotate(-90 120.5 104)">RSET</text>
<text x="125.6" y="104.1" transform="rotate(-90 125.6 104.1)">TUNE</text>
<text x="102.9" y="110.3">LD</text>
<text x="102.9" y="112.8">RFOUT_EN</text>
<text x="118" y="109.1" transform="rotate(-90 118 109.1)">BIAS_FILT</text>
<text x="123" y="110.5" transform="rotate(-90 123 110.5)">GND_TUNE</text>
<text x="128.1" y="111" transform="rotate(-90 128.1 111)">NOISE_FILT</text>
<text x="130.7" y="109.3" transform="rotate(-90 130.7 109.3)">GND_VCO</text>
<text x="132.6" y="112.8">ROUTB_N</text>
<text x="133.2" y="109" transform="rotate(-90 133.2 109)">VCC_VCO</text>
<text x="134.4" y="110.3">VCC_RF</text>
<text x="29.3" y="117.9">AFC</text>
<text x="39.7" y="117.9">VCC</text>
<text x="102.9" y="115.4">GND_DIG</text>
<text x="102.9" y="117.9">VCC_DIG</text>
<text x="131.2" y="117.9">RFOUTA_N</text>
<text x="131.4" y="115.4">RFOUTB_P</text>
<text x="232.5" y="117.9">VBIAS</text>
<text x="241.4" y="117.9">VPOS</text>
<text x="29.3" y="120.4">GND OUTPUT</text>
<text x="102.9" y="120.4">REF_IN</text>
<text x="102.9" y="123">MUX</text>
<text x="102.9" y="125.5">GND_SD</text>
<text x="131.4" y="120.4">RFOUTA_P</text>
<text x="133.4" y="125.5">VCC_PLL</text>
<text x="134.2" y="123">GND_RF</text>
<text x="232.5" y="120.4">RFIN</text>
<text x="232.5" y="123">NIC</text>
<text x="232.5" y="125.5">NIC</text>
<text x="239.8" y="120.4">RFOUT</text>
<text x="243.8" y="125.5">NIC</text>
<text x="243.8" y="123">NIC</text>
<text x="102.9" y="128.1">VDD_SD</text>
<text x="133.2" y="128.1">GND_PLL</text>
<text x="115.4" y="138.5" transform="rotate(-90 115.4 138.5)">CLK</text>
<text x="118" y="138.5" transform="rotate(-90 118 138.5)">DATA</text>
<text x="120.5" y="138.5" transform="rotate(-90 120.5 138.5)">LE</text>
<text x="123" y="138.5" transform="rotate(-90 123 138.5)">CE</text>
<text x="125.6" y="138.5" transform="rotate(-90 125.6 138.5)">SW</text>
<text x="128.1" y="138.5" transform="rotate(-90 128.1 138.5)">VCC_CP</text>
<text x="130.7" y="138.5" transform="rotate(-90 130.7 138.5)">CP_OUT</text>
<text x="133.2" y="138.5" transform="rotate(-90 133.2 138.5)">GND_CP</text>
</g>
<g font-size="1.8">
<text x="31.8" y="1.9">5</text>
<text x="90.1" y="1.9">4</text>
<text x="148.5" y="1.9">3</text>
<text x="206.9" y="1.9">2</text>
<text x="265.2" y="1.9">1</text>
<text x=".7" y="29.8">D</text>
<text x="295.1" y="29.8">D</text>
<text x=".7" y="81">C</text>
<text x="295.1" y="81">C</text>
<text x=".7" y="132.1">B</text>
<text x="295.1" y="132.1">B</text>
<text x=".7" y="183.3">A</text>
<text x="295.1" y="183.3">A</text>
<text x="31.8" y="209.2">5</text>
<text x="90.1" y="209.2">4</text>
<text x="148.5" y="209.2">3</text>
<text x="206.9" y="209.2">2</text>
<text x="265.2" y="209.2">1</text>
</g>
</svg>
